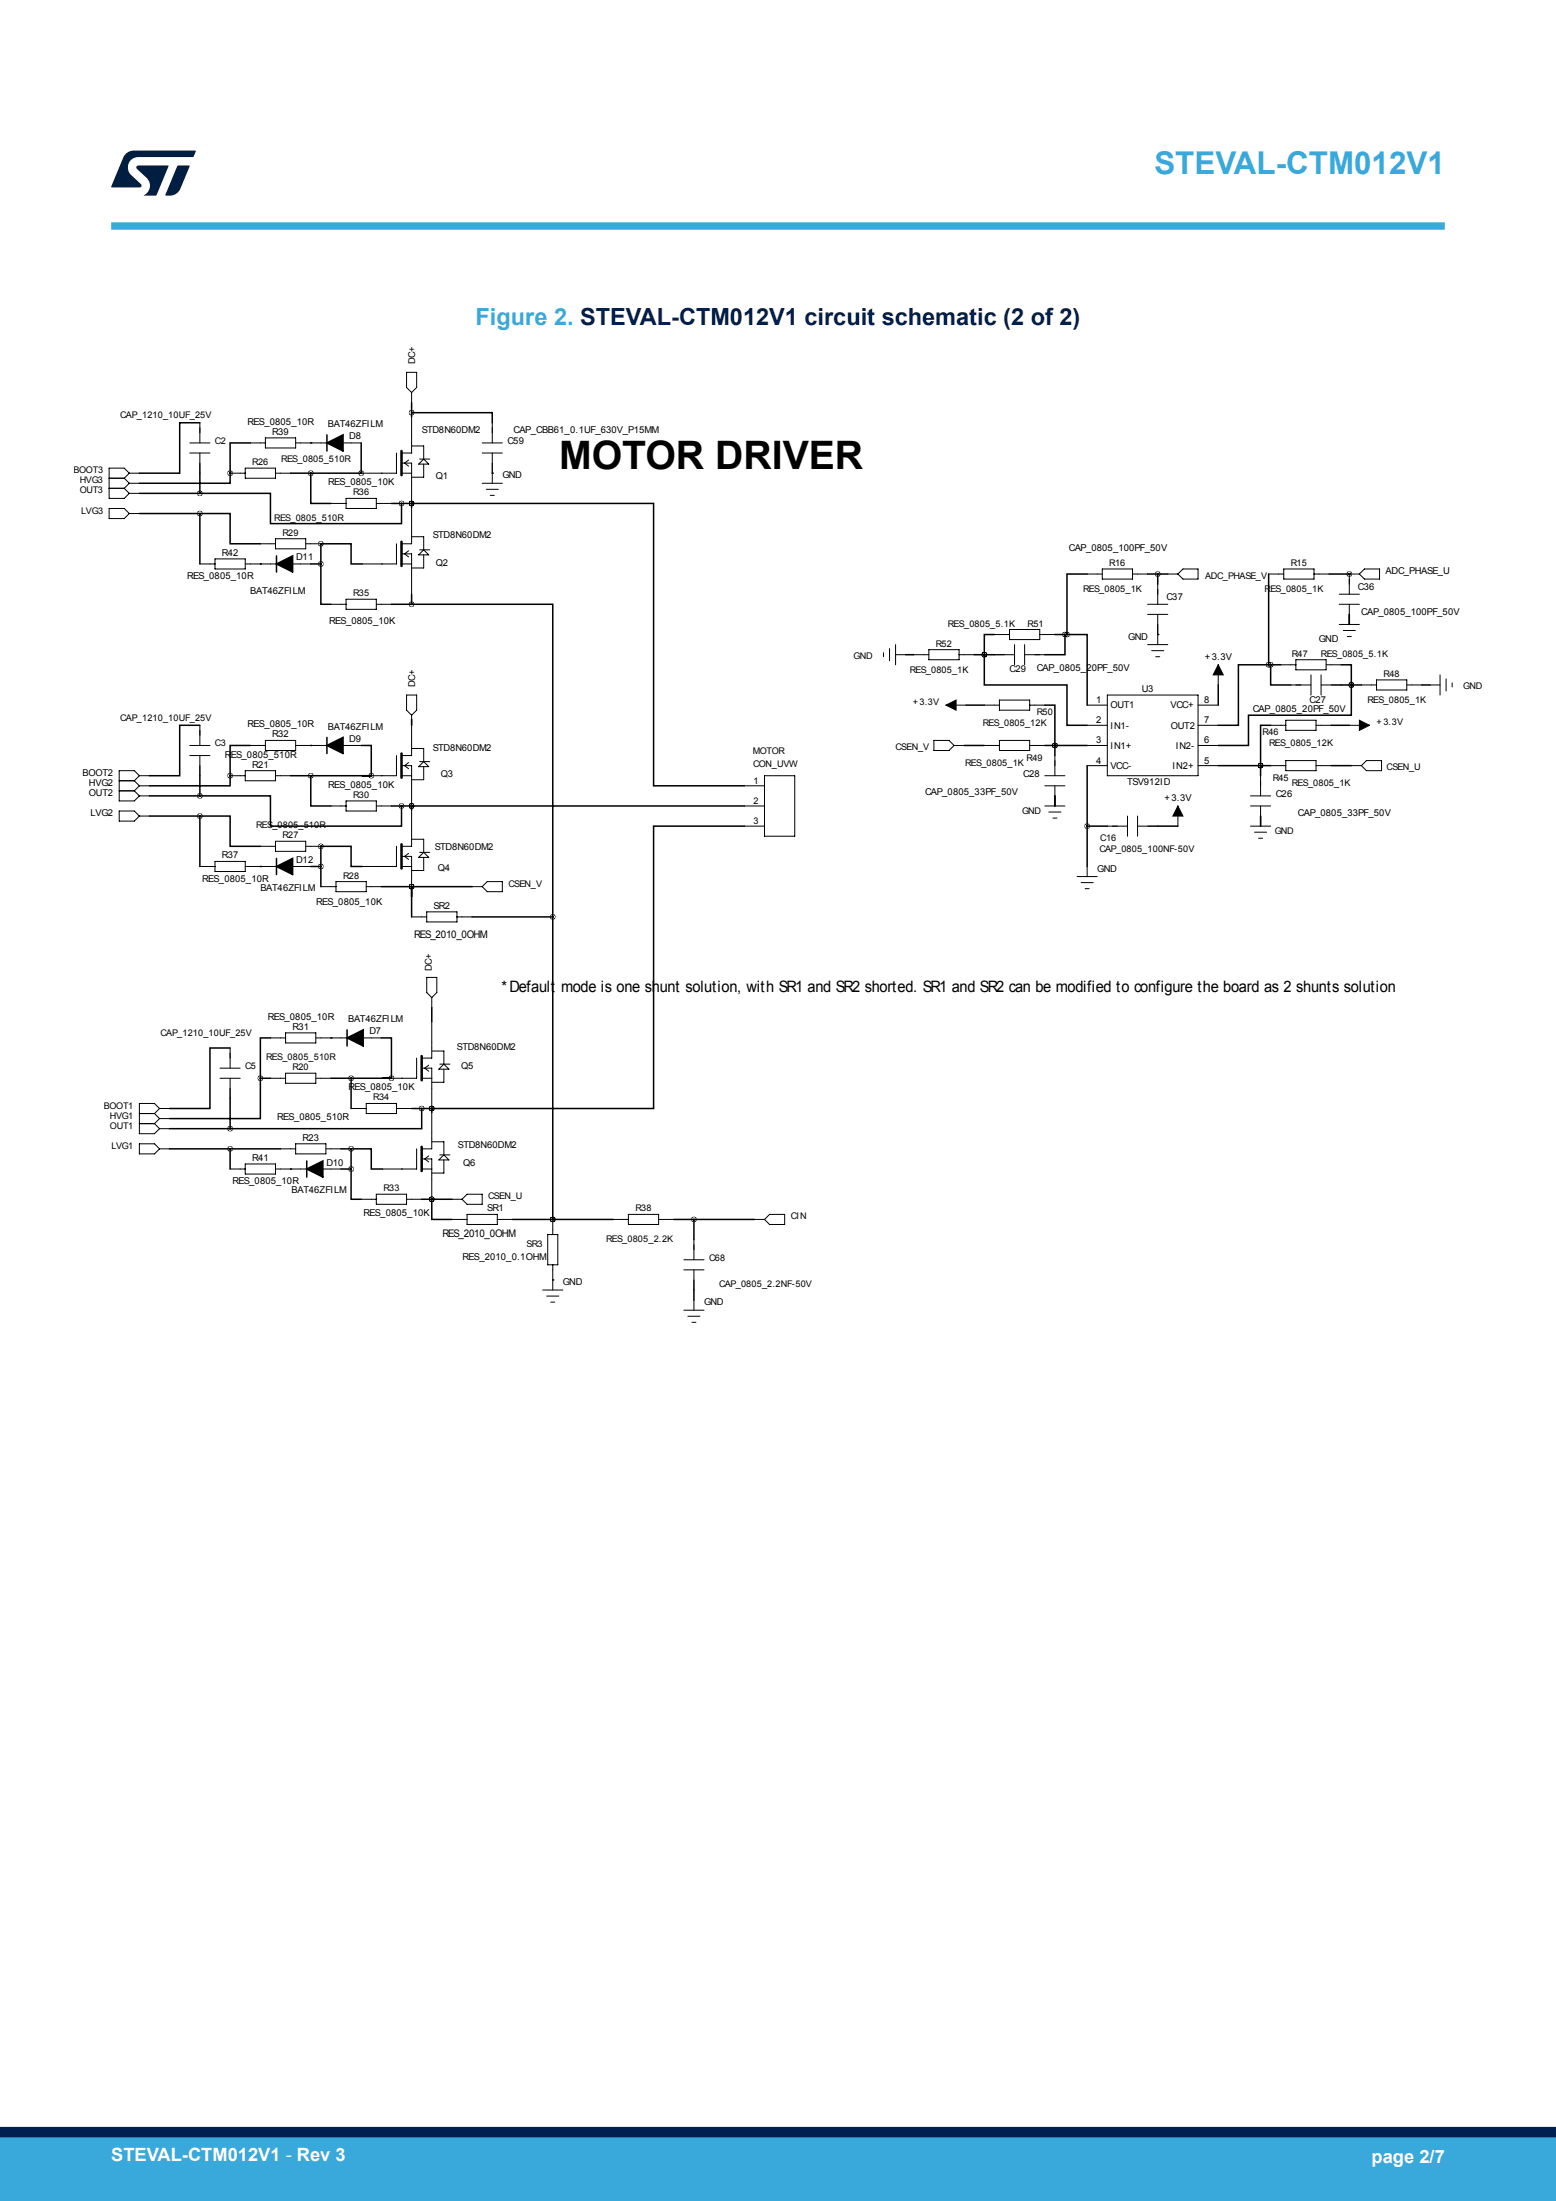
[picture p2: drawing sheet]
<svg xmlns="http://www.w3.org/2000/svg" width="210mm" height="297mm" viewBox="0 0 210 297" stroke-linecap="round" stroke-linejoin="round" font-family="sans-serif">
<path d="M54.2 60.9v3.2M54.2 73.1v3.3M54.2 101.7v3.2M54.2 113.9v3.3M56.9 142.5v3.3M56.9 154.8v3.2" fill="none" stroke="#000" stroke-width=".34"/>
<g fill="none" stroke="#000" stroke-width=".14">
<path d="M27 57v2.8M33.8 59.8h2M35.8 59.1h4.1v1.3h-4.1zM39.9 59.8h4.2M46.3 59.8h2.4M55.6 56.2v4.9h-1.4M66.4 57v2.8M27 61.1v2.8M27 76.1h2M29 75.4h4.1v1.4h-4.1zM31.1 63.9h2M33.1 63.2h4.1v1.3h-4.1z"/>
<path d="M33.1 76.1h4.2M35.1 73.4h2.1M37.2 72.7h4.1v1.4h-4.1zM37.2 63.9h2M39.5 76.1h2.4M41.3 73.4h2M44.7 67.9h2M46.7 67.3h4.1v1.3h-4.1zM50.8 67.9h2M53.5 61.1v2.8h-4.6M53.5 73.4v2.7h-4.6M54.2 62.5h1.4v5.4"/>
<path d="M54.2 74.7h1.4v5.5M54.2 63.9h1.4M54.2 76.1h1.4M55.1 62.1l-.5 .4 .5 .4M55.1 74.3l-.5 .4 .5 .4M55.6 60.2h1.6v1.7M55.6 72.4h1.6v1.8M55.6 68.5v4.9h-1.4M56.5 62.6l.7-.7 .7 .7zM56.5 74.9l.7-.7 .7 .7zM56.6 61.9h1.4M56.6 74.2h1.4"/>
<path d="M57.2 62.6v1.8h-1.6M57.2 74.9v1.7h-1.6M66.4 61.1v2.8M146.7 77.5h2.1M148.8 76.8h4v1.3h-4zM152.8 77.5h2.1M156.2 78.8v2.7M171.2 77.5h2.1M173.3 76.8h4v1.3h-4zM177.3 77.5h2.1M182.1 77.5v2.7M27 97.9v2.7"/>
<path d="M35.8 99.9h4.1v1.4h-4.1zM44.7 81.5h2M46.7 80.9h4.1v1.3h-4.1zM50.8 81.5h2M55.6 97.1v4.9h-1.4M123.3 88.3h2.1M125.4 87.7h4v1.3h-4zM129.4 88.3h2.1M132.8 95.1h2.1M134.2 85.6h2M134.2 88.3h2.7M134.9 99.9h4.1v1.4h-4.1z"/>
<path d="M134.9 94.5h4.1v1.3h-4.1zM136.2 84.9h4.1v1.4h-4.1zM138.3 88.3h2.7M139 95.1h2M140.3 85.6h2.1M146.7 97.9h2.7M146.7 95.1h2.7M149.4 93.8h12.3v10.9h-12.3zM156.2 82.9v2.7M161.7 97.9h2.7M161.7 95.1h2.7M171.5 97.9h2"/>
<path d="M172.9 89.7h2M173.5 97.2h4.1v1.4h-4.1zM174.2 92.4h2.7M174.9 89h4.1v1.4h-4.1zM177.6 97.9h2.1M178.3 92.4h2.7M179 89.7h2M182.1 81.5v2.8M183.7 92.4h2.1M185.8 91.7h4.1v1.4h-4.1zM189.9 92.4h2M27 102v2.7"/>
<path d="M27 116.9h2M29 116.2h4.1v1.4h-4.1zM31.1 104.7h2M33.1 104h4.1v1.4h-4.1zM33.1 116.9h4.2M33.8 100.6h2M35.1 114.2h2.1M37.2 113.5h4.1v1.4h-4.1zM37.2 104.7h2M39.5 116.9h2.4M39.9 100.6h4.2M41.3 114.2h2"/>
<path d="M43.3 119.6h2M44.7 108.8h2M45.3 119h4.1v1.3h-4.1zM46.3 100.6h2.4M46.7 108.1h4.1v1.3h-4.1zM49.4 119.6h2.1M50.8 108.8h2M53.5 102v2.7h-4.6M53.5 114.2v2.7h-4.6M54.2 103.3h1.4v5.5M54.2 115.6h1.4v5.4M54.2 104.7h1.4"/>
<path d="M54.2 116.9h1.4M55.1 102.9l-.5 .4 .5 .4M55.1 115.2l-.5 .4 .5 .4M55.6 101h1.6v1.8M55.6 113.2h1.6v1.8M55.6 109.3v4.9h-1.4M56.5 103.5l.7-.7 .7 .7zM56.5 115.7l.7-.7 .7 .7zM56.6 102.8h1.4M56.6 115h1.4M57.2 103.5v1.7h-1.6M57.2 115.7v1.8h-1.6"/>
<path d="M100.5 106h2.7M100.5 108.8h2.7M100.5 111.5h2.7M103.2 104.7h4.1v8.1h-4.1zM132.8 100.6h2.1M139 100.6h2M142.4 102v2.7M142.4 106v2.8M146.7 103.3h2.7M146.7 100.6h2.7M149.4 111.5h2.8M153.5 111.5h2.7"/>
<path d="M161.7 103.3h2.7M161.7 100.6h2.7M170.1 104.7v2.7M170.1 108.8v2.7M171.5 103.3h2M173.5 102.6h4.1v1.4h-4.1zM177.6 103.3h2.1M38.5 139.4h4.1v1.3h-4.1zM55.6 123.7h2M57.6 123h4.1v1.4h-4.1zM58.3 137.9v4.9h-1.4M61.7 123.7h2"/>
<path d="M31.1 141.4v2.7M31.1 145.5v2.7M31.1 157.7h2M33.1 157.1h4.1v1.3h-4.1zM36.5 145.5h2M36.5 140.1h2M37.2 157.7h4.2M37.9 155h2M38.5 144.8h4.1v1.4h-4.1zM39.9 154.3h4.1v1.4h-4.1zM42.6 145.5h2.1M42.6 140.1h4.2"/>
<path d="M43.6 157.7h2.4M44 155h2M47.4 149.6h2M49 140.1h2.5M49.4 148.9h4.1v1.4h-4.1zM53.5 149.6h2.1M56.2 142.8v2.7h-4.6M56.2 155v2.7h-4.6M56.9 144.1h1.4v5.5M56.9 156.4h1.4v5.4M56.9 145.5h1.4M56.9 157.7h1.4"/>
<path d="M57.9 143.7l-.6 .4 .6 .4M57.9 156l-.6 .4 .6 .4M58.3 141.8h1.6v1.8M58.3 154.1h1.6v1.7M58.3 150.1v4.9h-1.4M59.2 144.3l.7-.7 .7 .7zM59.2 156.5l.7-.7 .7 .7zM59.4 143.6h1.3M59.4 155.8h1.3M59.9 144.3v1.7h-1.6M59.9 156.5v1.8h-1.6M48.7 161.8h2.1"/>
<path d="M50.8 161.1h4.1v1.4h-4.1zM54.9 161.8h2M61 164.5h2M63 163.9h4.1v1.3h-4.1zM67.1 164.5h2.1M73.9 166.6h1.4v4.1h-1.4zM74.6 164.5v2.1M74.6 170.7v2M82.8 164.5h2M84.8 163.9h4.1v1.3h-4.1zM88.9 164.5h2M93.7 167.3v2.7"/>
<path d="M93.7 171.4v2.7"/>
</g>
<g fill="none" stroke="#000" stroke-width=".13">
<path d="M25.6 59.8h2.7M54.9 50.2h1.3v2.1l-.6 .7-.7-.7zM55.6 53v1.3M65.1 59.8h2.7M14.7 64.5h2.1M14.7 68.6h2.1l.6 .7-.6 .7h-2.1zM14.7 65.9h2.1M16.8 64.5l.6 .7M16.8 65.9l.6 .7M17.4 65.2h1.4M17.4 63.9h1.4M17.4 63.9l-.6 .6"/>
<path d="M17.4 65.2l-.6 .7M17.4 66.6h1.4M17.4 69.3h1.4M17.4 63.9l-.6-.7h-2.1v4.1h2.1l.6-.7M25.6 61.1h2.7M65.1 61.1h2.7M65.1 65.2h2.7M65.6 66h1.7M66.2 66.8h.5M66.4 63.9v1.3M157.6 77.5h1.4M159.7 76.8h2v1.3h-2l-.7-.6z"/>
<path d="M182.1 77.5h1.4M184.1 76.8h2.1v1.3h-2.1l-.6-.6zM54.9 93.8h1.3v2l-.6 .7-.7-.7zM55.6 96.5v1.4M119.2 88.1v.5M120.1 87.5v1.7M120.9 87v2.7M120.9 88.3h1.3M126 99.9h2.1l.7 .7-.7 .7h-2.1zM127.7 95.1l1.3-.6v1.3zM127.7 95.1h2.7M136.9 87v2.7"/>
<path d="M138.3 87v2.7M154.9 81.5h2.7M154.9 82.9h2.7M154.9 87h2.7M155.4 87.8h1.7M156 88.6h.5M156.2 85.6v1.4M164.4 89.7l.7 1.4h-1.4zM164.4 89.7v2.7M176.9 91.1v2.7M178.3 91.1v2.7M180.7 80.2h2.8"/>
<path d="M180.7 81.5h2.8M180.7 84.3h2.8M181.3 85.1h1.6M181.8 85.9h.6M182.1 97.9h2.7M182.1 82.9v1.4M183.5 97.2l1.3 .7-1.3 .7zM193 92.4h1.4M194.4 91.1v2.7M195.2 91.6v1.6M196 92.2v.5M16.1 105.4h2"/>
<path d="M16.1 109.4h2l.7 .7-.7 .7h-2zM16.1 106.7h2M18.1 105.4l.7 .6M18.1 106.7l.7 .7M18.8 107.4h1.4M18.8 104.7h1.4M18.8 106h1.4M18.8 104.7l-.7 .7M18.8 104.7l-.7-.7h-2v4.1h2l.7-.7M18.8 106l-.7 .7M18.8 110.1h1.4M25.6 100.6h2.7"/>
<path d="M25.6 102h2.7M63.7 119.6h1.4M65.8 119h2v1.3h-2l-.7-.7zM128.8 100.6h1.3M141 108.8h2.7M141 104.7h2.7M141 106h2.7M141.6 109.6h1.6M142.1 110.4h.5M142.4 107.4v1.4M145.4 118.3h2.7M145.9 119.1h1.6"/>
<path d="M146.5 119.9h.5M146.7 116.9v1.4M152.2 110.1v2.7M153.5 110.1v2.7M159 108.8l.7 1.3h-1.4zM159 108.8v2.7M168.8 107.4h2.7M168.8 108.8h2.7M168.8 111.5h2.7M169.3 112.3h1.6M169.9 113.1h.5M170.1 110.1v1.4"/>
<path d="M182.4 103.3h1.3M184.4 102.6h2.1v1.4h-2.1l-.7-.7zM57.6 131.9h1.4v2l-.7 .7-.7-.7zM58.3 134.6v1.4M18.8 150.3h2.1M18.8 154.3h2.1l.6 .7-.6 .7h-2.1zM18.8 151.6h2.1M20.9 150.3l.6 .6M20.9 151.6l.6 .7M21.5 149.6h1.4M21.5 149.6l-.6 .7M21.5 149.6l-.6-.7h-2.1v4.1h2.1l.6-.7"/>
<path d="M21.5 150.9h1.4M21.5 150.9l-.6 .7M21.5 152.3h1.4M21.5 155h1.4M29.7 144.1h2.7M29.7 145.5h2.7M61 161.8h1.4M63 161.1h2.1v1.4h-2.1l-.6-.7zM73.2 174.1h2.8M73.8 174.9h1.6M74.3 175.7h.6M74.6 172.7v1.4"/>
<path d="M92.3 170h2.7M92.3 171.4h2.7M92.3 176.8h2.7M92.8 177.6h1.7M93.4 178.4h.5M93.7 175.4v1.4M101.8 164.5h1.4M103.9 163.9h2v1.3h-2l-.7-.7z"/>
</g>
<g fill="#000">
<path d="M37.3 76.1l2.2-1.1v2.2zM44.1 59.8l2.2-1.1v2.2zM127.7 95.1l1.3-.6v1.3zM164.4 89.7l.7 1.4h-1.4zM183.5 97.2l1.3 .7-1.3 .7zM37.3 116.9l2.2-1.1v2.2zM44.1 100.6l2.2-1.1v2.2zM159 108.8l.7 1.3h-1.4zM41.4 157.7l2.2-1v2.1zM46.8 140.1l2.2-1.1v2.1z"/>
<path d="M58.2 149.6a.05 .05 0 0 0 .1 0 .05 .05 0 0 0-.1 0zM55.5 67.9a.05 .05 0 0 0 .1 0 .05 .05 0 0 0-.1 0zM41.9 63.9a.05 .05 0 0 0 .1 0 .05 .05 0 0 0-.1 0zM31 152.3a.05 .05 0 0 0 .1 0 .05 .05 0 0 0-.1 0zM52.8 145.5a.05 .05 0 0 0 .1 0 .05 .05 0 0 0-.1 0zM35.1 145.5a.05 .05 0 0 0 .1 0 .05 .05 0 0 0-.1 0zM31 155a.05 .05 0 0 0 .1 0 .05 .05 0 0 0-.1 0zM31 63.9a.05 .05 0 0 0 .1 0 .05 .05 0 0 0-.1 0zM26.9 69.3a.05 .05 0 0 0 .1 0 .05 .05 0 0 0-.1 0zM26.9 66.6a.05 .05 0 0 0 .1 0 .05 .05 0 0 0-.1 0zM55.5 108.8a.05 .05 0 0 0 .1 0 .05 .05 0 0 0-.1 0zM41.9 104.7a.05 .05 0 0 0 .1 0 .05 .05 0 0 0-.1 0zM31 104.7a.05 .05 0 0 0 .1 0 .05 .05 0 0 0-.1 0zM26.9 110.1a.05 .05 0 0 0 .1 0 .05 .05 0 0 0-.1 0zM55.5 119.6a.05 .05 0 0 0 .1 0 .05 .05 0 0 0-.1 0zM26.9 107.4a.05 .05 0 0 0 .1 0 .05 .05 0 0 0-.1 0zM93.6 164.5a.05 .05 0 0 0 .1 0 .05 .05 0 0 0-.1 0zM55.5 119.6a.05 .05 0 0 0 .1 0 .05 .05 0 0 0-.1 0zM55.5 108.8a.05 .05 0 0 0 .1 0 .05 .05 0 0 0-.1 0zM55.5 67.9a.05 .05 0 0 0 .1 0 .05 .05 0 0 0-.1 0zM170.1 103.3a.05 .05 0 0 0 .1 0 .05 .05 0 0 0-.1 0zM170.1 103.3a.05 .05 0 0 0 .1 0 .05 .05 0 0 0-.1 0zM142.3 100.6a.05 .05 0 0 0 .1 0 .05 .05 0 0 0-.1 0zM142.3 100.6a.05 .05 0 0 0 .1 0 .05 .05 0 0 0-.1 0zM132.8 88.3a.05 .05 0 0 0 .1 0 .05 .05 0 0 0-.1 0zM132.8 88.3a.05 .05 0 0 0 .1 0 .05 .05 0 0 0-.1 0zM143.7 85.6a.05 .05 0 0 0 .1 0 .05 .05 0 0 0-.1 0zM156.2 77.5a.05 .05 0 0 0 .1 0 .05 .05 0 0 0-.1 0zM55.5 81.5a.05 .05 0 0 0 .1 0 .05 .05 0 0 0-.1 0zM48.7 63.9a.05 .05 0 0 0 .1 0 .05 .05 0 0 0-.1 0zM55.5 55.7a.05 .05 0 0 0 .1 0 .05 .05 0 0 0-.1 0zM58.2 149.6a.05 .05 0 0 0 .1 0 .05 .05 0 0 0-.1 0zM58.2 161.8a.05 .05 0 0 0 .1 0 .05 .05 0 0 0-.1 0zM58.2 161.8a.05 .05 0 0 0 .1 0 .05 .05 0 0 0-.1 0z"/>
</g>
<g fill="none" stroke="#000" stroke-width=".2">
<path d="M27 57h-2.7v6.9h-5.5M33.8 59.8h-2.7v4.1M41.9 59.8h.1M44.1 59.8l2.2-1.1v2.2zM44.1 58.7v2.2M48.7 59.8v4.1M55.6 54.3v1.9M55.6 55.7h10.8v1.3M18.8 66.6h8.2M18.8 69.3h8.2M27 69.3h4.1v4.1h4M27 66.6h9.5v4.1h17.7v-2.8"/>
<path d="M27 69.3v6.8M27 63.9v2.7M31.1 63.9h.1M31.1 63.9v1.3h-12.3M35.1 76.1h.1M37.3 76.1l2.2-1.1v2.2zM37.3 75v2.2M39.2 63.9h9.7M41.9 63.9v4h2.8M41.9 76.1h1.4M43.3 73.4h4.1v2.7h1.5M43.3 76.1v5.4h1.4"/>
<path d="M43.3 73.4h.1M43.3 73.4v2.7M52.8 67.9h2.8M55.6 67.9h.1M55.6 67.9h32.6v38.1h12.3M55.6 67.9v.6M66.4 63.9h.1M146.7 77.5h-2.7v8.1M154.9 77.5h2.7M156.2 77.5v1.3M171.2 77.5v12.2M179.4 77.5h2.7"/>
<path d="M182.1 77.5h.1M27 97.9h-2.7v6.8h-4.1M44.1 99.5v2.2M52.8 81.5h2.8M55.6 97.1v.8M55.6 80.2v1.3M55.6 81.5h19v42.2M122.2 88.3h1.1M130.4 95.1h2.4M131.5 88.3h2.7M132.8 88.3h.1M132.8 88.3v4.1h11.2v5.5h2.7"/>
<path d="M134.2 85.6h-1.4v2.7M141 95.1h1.4v5.5M142.4 85.6h1.6M143.7 85.6v2.7h-2.7M144 85.6h2.7v9.5M156.2 85.6h.1M164.4 92.4v2.7M171.2 89.7h-4.1v8.2h-2.7M171.2 89.7h1.7M171.5 97.9h-1.4v5.4M171.5 89.7v2.7h2.7M179.7 97.9h2.4"/>
<path d="M181 89.7h1.4v2.7M181 92.4h2.7M182.1 82.9v1.4M182.4 92.4h.1M182.4 92.4v4.1h-13.9v4.1h-4.1M191.9 92.4h1.1M20.2 107.4h6.8M20.2 110.1h6.8M27 104.7v2.7M27 110.1h4.1v4.1h4M27 107.4h9.5v4.1h17.7v-2.7M27 110.1v6.8"/>
<path d="M31.1 104.7h.1M31.1 104.7v1.3h-10.9M33.8 100.6h-2.7v4.1M35.1 116.9h.1M37.3 116.9l2.2-1.1v2.2zM37.3 115.8v2.2M41.9 116.9h1.4M41.9 104.7v4.1h2.8M41.9 100.6h.1M43.3 114.2h4.1v2.7h1.5M43.3 114.2h.1M43.3 114.2v5.4"/>
<path d="M44.1 100.6l2.2-1.1v2.2zM48.7 100.6h1.4v4.1h-10.9M55.6 108.8v.5M55.6 108.8h.1M55.6 119.6h.1M55.6 119.6v4.1M63.7 119.6h-12.2M100.5 111.5h-12.3v38.1h-29.9M100.5 108.8h-47.7M130.1 100.6h2.7M141 100.6h5.7M142.4 100.6h.1"/>
<path d="M142.4 100.6v1.4M142.4 107.4v1.4M146.7 103.3v13.6M146.7 111.5h2.7M156.2 111.5h2.8M164.4 103.3h7.1M170.1 103.3h.1M170.1 103.3v1.4M170.1 110.1v1.4M179.7 103.3h2.7M46.8 139v2.1M58.3 136v1.9"/>
<path d="M63.7 123.7h10.9M74.6 123.7v40.8M22.9 155h15M22.9 152.3h8.2M31.1 141.4h-2.8v8.2h-5.4M31.1 148.2v4.1M31.1 155v2.7M35.1 145.5h1.4M35.1 145.5v5.4h-12.2M36.5 140.1h-1.4v5.4M39.2 157.7h.1M41.4 156.7v2.1"/>
<path d="M41.4 157.7l2.2-1v2.1zM44.7 140.1h.1M46 155h1.4M46 157.7h1.4M46.8 140.1l2.2-1.1v2.1zM47.4 157.7v4.1h1.3M47.4 155h2.7v2.7h1.5M47.4 145.5v4.1M47.4 155v2.7M51.5 140.1h1.3v5.4h-8.1M55.6 149.6h2.7M56.9 149.6v2.7h-25.8"/>
<path d="M58.3 149.6h.1M58.3 149.6v.5M56.9 161.8h4.1M58.3 161.8h.1M58.3 161.8v2.7h2.7M69.2 164.5h13.6M74.6 172.7h.1M74.6 164.5h.1M90.9 164.5h10.9M93.7 164.5v2.8M93.7 174.1v1.3"/>
</g>
<g fill="none" stroke="#000" stroke-width=".68">
<circle cx="55.6" cy="55.7" r=".02"/>
<circle cx="27" cy="69.3" r=".02"/>
<circle cx="27" cy="66.6" r=".02"/>
<circle cx="31.1" cy="63.9" r=".02"/>
<circle cx="41.9" cy="63.9" r=".02"/>
<circle cx="43.3" cy="73.4" r=".02"/>
<circle cx="43.3" cy="76.1" r=".02"/>
<circle cx="48.7" cy="63.9" r=".02"/>
<circle cx="54.2" cy="67.9" r=".02"/>
<circle cx="55.6" cy="67.9" r=".02"/>
<circle cx="156.2" cy="77.5" r=".02"/>
<circle cx="182.1" cy="77.5" r=".02"/>
<circle cx="55.6" cy="81.5" r=".02"/>
<circle cx="132.8" cy="88.3" r=".02"/>
<circle cx="143.7" cy="85.6" r=".02"/>
<circle cx="144" cy="85.6" r=".02"/>
<circle cx="171.2" cy="89.7" r=".02"/>
<circle cx="171.5" cy="89.7" r=".02"/>
<circle cx="182.4" cy="92.4" r=".02"/>
<circle cx="27" cy="107.4" r=".02"/>
<circle cx="27" cy="110.1" r=".02"/>
<circle cx="31.1" cy="104.7" r=".02"/>
<circle cx="41.9" cy="104.7" r=".02"/>
<circle cx="43.3" cy="114.2" r=".02"/>
<circle cx="43.3" cy="116.9" r=".02"/>
<circle cx="50.1" cy="104.7" r=".02"/>
<circle cx="54.2" cy="108.8" r=".02"/>
<circle cx="55.6" cy="119.6" r=".02"/>
<circle cx="55.6" cy="108.8" r=".02"/>
<circle cx="142.4" cy="100.6" r=".02"/>
<circle cx="146.7" cy="111.5" r=".02"/>
<circle cx="170.1" cy="103.3" r=".02"/>
<circle cx="74.6" cy="123.7" r=".02"/>
<circle cx="31.1" cy="152.3" r=".02"/>
<circle cx="31.1" cy="155" r=".02"/>
<circle cx="35.1" cy="145.5" r=".02"/>
<circle cx="47.4" cy="155" r=".02"/>
<circle cx="47.4" cy="145.5" r=".02"/>
<circle cx="47.4" cy="157.7" r=".02"/>
<circle cx="52.8" cy="145.5" r=".02"/>
<circle cx="56.9" cy="149.6" r=".02"/>
<circle cx="58.3" cy="149.6" r=".02"/>
<circle cx="58.3" cy="161.8" r=".02"/>
<circle cx="74.6" cy="164.5" r=".02"/>
<circle cx="93.7" cy="164.5" r=".02"/>
</g>
<path d="M15 30.5h180" fill="none" stroke="#39a9dc" stroke-width="1"/>
<g fill="#001e41">
<path d="M17.1 20.7l.6-.3 .3-.1h8.3l.1 .1-.3 .8h-7.4a1.4 1.4 0 0 0-1.3 .8 1.4 1.4 0 0 0 .2 1.5l1.4 1.3 .1 .2-.1 .2-.2 .1h-3.8l1.6-4.1z"/>
<path d="M24 22.4l1.5-.1 .1 .1-1.3 3.1a1.54 1.54 0 0 1-1.4 .9h-.5l-.1-.1z"/>
<path d="M18.5 22.4l.2-.1h4v.1l-1.6 4h-1.7a1.48 1.48 0 0 0 .4-2.4l-1.3-1.2-.1-.2z"/>
</g>
<g fill="#39a9dc">
<path d="M0 288.4h210v8.6h-210z" fill-rule="evenodd"/>
<path d="M-.1 288.4h210.2v4.4h-210.2z" fill-rule="evenodd"/>
</g>
<path d="M0 287.7h210" fill="none" stroke="#002052" stroke-width="1.4"/>
<text font-size="5.3" x="75.5" y="63.3">MOTOR DRIVER</text>
<text font-size="4.2" fill="#39a9dc" x="155.8" y="23.5">STEVAL-CTM012V1</text>
<text font-size="3.2" fill="#39a9dc" x="64.2" y="43.8">Figure 2. STEVAL-CTM012V1 circuit schematic (2 of 2)</text>
<g font-size="2.5" fill="#fff">
<text x="15" y="291.6">STEVAL-CTM012V1 - Rev 3</text>
<text x="185.1" y="291.9">page 2/7</text>
</g>
<text font-size="2.1" x="67.7" y="133.9">*Default mode is one shunt solution, with SR1 and SR2 shorted. SR1 and SR2 can be modified to configure the board as 2 shunts solution</text>
<g font-size="1.4">
<text x="55.9" y="126.6">RES_2010_0OHM</text>
<text x="59.7" y="166.9">RES_2010_0OHM</text>
</g>
<g font-size="1.3">
<text x="56" y="49.2" transform="rotate(-90 56 49.2)">DC+</text>
<text x="33.4" y="57.3">RES_0805_10R</text>
<text x="36.7" y="58.7">R39</text>
<text x="44.3" y="57.7">BAT46ZFILM</text>
<text x="47.1" y="59.3">D8</text>
<text x="56.9" y="58.4">STD8N60DM2</text>
<text x="68.5" y="59.9">C59</text>
<text x="69.3" y="58.5">CAP_CBB61_0.1UF_630V_P15MM</text>
<text x="44.3" y="65.5">RES_0805_10K</text>
<text x="58.8" y="64.7">Q1</text>
<text x="67.8" y="64.5">GND</text>
<text x="29.9" y="75">R42</text>
<text x="40" y="75.6">D11</text>
<text x="58.4" y="72.6">STD8N60DM2</text>
<text x="58.8" y="76.4">Q2</text>
<text x="144.2" y="74.4">CAP_0805_100PF_50V</text>
<text x="187" y="77.5">ADC_PHASE_U</text>
<text x="25.3" y="78.1">RES_0805_10R</text>
<text x="33.8" y="80.1">BAT46ZFILM</text>
<text x="157.4" y="81">C37</text>
<text x="183.3" y="79.6">C36</text>
<text x="183.7" y="83">CAP_0805_100PF_50V</text>
<text x="44.4" y="84.3">RES_0805_10K</text>
<text x="152.3" y="86.3">GND</text>
<text x="162.6" y="89">+3.3V</text>
<text x="178" y="86.6">GND</text>
<text x="56" y="92.7" transform="rotate(-90 56 92.7)">DC+</text>
<text x="136.2" y="90.7">C29</text>
<text x="139.9" y="90.5">CAP_0805_20PF_50V</text>
<text x="147.9" y="94.9">1</text>
<text x="149.9" y="95.6">OUT1</text>
<text x="154.1" y="93.4">U3</text>
<text x="158" y="95.6">VCC+</text>
<text x="162.5" y="94.9">8</text>
<text x="176.7" y="94.8">C27</text>
<text x="33.4" y="98.1">RES_0805_10R</text>
<text x="36.7" y="99.5">R32</text>
<text x="44.3" y="98.5">BAT46ZFILM</text>
<text x="47.1" y="100.1">D9</text>
<text x="58.4" y="101.3">STD8N60DM2</text>
<text x="147.9" y="97.6">2</text>
<text x="147.9" y="100.3">3</text>
<text x="149.9" y="98.3">IN1-</text>
<text x="149.9" y="101">IN1+</text>
<text x="158" y="98.3">OUT2</text>
<text x="158.7" y="101">IN2-</text>
<text x="162.5" y="100.3">6</text>
<text x="162.5" y="97.6">7</text>
<text x="169.1" y="96.1">CAP_0805_20PF_50V</text>
<text x="11.1" y="104.7">BOOT2</text>
<text x="12" y="106">HVG2</text>
<text x="12" y="107.4">OUT2</text>
<text x="30.3" y="102.2">RES_0805_510R</text>
<text x="34" y="103.6">R21</text>
<text x="44.3" y="106.3">RES_0805_10K</text>
<text x="59.5" y="104.8">Q3</text>
<text x="124.8" y="107.3">CAP_0805_33PF_50V</text>
<text x="138.1" y="104.8">C28</text>
<text x="147.9" y="103">4</text>
<text x="149.9" y="103.8">VCC-</text>
<text x="152.1" y="106">TSV912ID</text>
<text x="158.2" y="103.8">IN2+</text>
<text x="162.5" y="103">5</text>
<text x="172.2" y="107.5">C26</text>
<text x="12.2" y="110.1">LVG2</text>
<text x="157.2" y="108.1">+3.3V</text>
<text x="175.2" y="110.1">CAP_0805_33PF_50V</text>
<text x="27.3" y="119">RES_0805_10R</text>
<text x="29.9" y="115.8">R37</text>
<text x="40" y="116.5">D12</text>
<text x="58.7" y="114.7">STD8N60DM2</text>
<text x="59.1" y="117.5">Q4</text>
<text x="148.1" y="117.6">GND</text>
<text x="35.1" y="120.3">BAT46ZFILM</text>
<text x="42.7" y="122.1">RES_0805_10K</text>
<text x="58.5" y="122.6">SR2</text>
<text x="58.3" y="131.1" transform="rotate(-90 58.3 131.1)">DC+</text>
<text x="36.1" y="137.6">RES_0805_10R</text>
<text x="47" y="138">BAT46ZFILM</text>
<text x="39.5" y="139">R31</text>
<text x="49.9" y="139.6">D7</text>
<text x="61.7" y="141.7">STD8N60DM2</text>
<text x="47" y="147.1">RES_0805_10K</text>
<text x="62.2" y="144.3">Q5</text>
<text x="37.4" y="151.1">RES_0805_510R</text>
<text x="40.8" y="153.9">R23</text>
<text x="61.8" y="154.9">STD8N60DM2</text>
<text x="31.4" y="159.8">RES_0805_10R</text>
<text x="34" y="156.7">R41</text>
<text x="39.4" y="160.9">BAT46ZFILM</text>
<text x="44.1" y="157.3">D10</text>
<text x="62.5" y="157.3">Q6</text>
<text x="49.1" y="164.1">RES_0805_10K</text>
<text x="65.7" y="163.5">SR1</text>
<text x="62.4" y="170.1">RES_2010_0.1OHM</text>
<text x="76" y="173.4">GND</text>
<text x="95" y="176.1">GND</text>
</g>
<g font-size="1.2">
<text x="16.2" y="56.4">CAP_1210_10UF_25V</text>
<text x="29" y="59.9">C2</text>
<text x="9.9" y="63.9">BOOT3</text>
<text x="10.8" y="65.2">HVG3</text>
<text x="34" y="62.8">R26</text>
<text x="38" y="62.4">RES_0805_510R</text>
<text x="10.8" y="66.6">OUT3</text>
<text x="11" y="69.3">LVG3</text>
<text x="37" y="70.2">RES_0805_510R</text>
<text x="47.7" y="66.8">R36</text>
<text x="38.1" y="72.3">R29</text>
<text x="149.7" y="76.4">R16</text>
<text x="174.2" y="76.4">R15</text>
<text x="47.7" y="80.5">R35</text>
<text x="146.2" y="79.9">RES_0805_1K</text>
<text x="162.6" y="78.1">ADC_PHASE_V</text>
<text x="170.7" y="79.9">RES_0805_1K</text>
<text x="115.2" y="88.9">GND</text>
<text x="126.3" y="87.3">R52</text>
<text x="127.9" y="84.6">RES_0805_5.1K</text>
<text x="138.7" y="84.6">R51</text>
<text x="174.3" y="88.7">R47</text>
<text x="178.3" y="88.7">RES_0805_5.1K</text>
<text x="122.8" y="90.8">RES_0805_1K</text>
<text x="123.2" y="95.1">+3.3V</text>
<text x="184.6" y="94.9">RES_0805_1K</text>
<text x="186.7" y="91.3">R48</text>
<text x="197.5" y="93">GND</text>
<text x="16.2" y="97.2">CAP_1210_10UF_25V</text>
<text x="29" y="100.7">C3</text>
<text x="101.6" y="101.7">MOTOR</text>
<text x="120.9" y="101.1">CSEN_V</text>
<text x="132.6" y="98">RES_0805_12K</text>
<text x="139.9" y="96.5">R50</text>
<text x="170.4" y="99.2">R46</text>
<text x="171.3" y="100.7">RES_0805_12K</text>
<text x="185.8" y="97.9">+3.3V</text>
<text x="47.7" y="107.7">R30</text>
<text x="101.6" y="103.5">CON_UVW</text>
<text x="101.7" y="105.8">1</text>
<text x="130.3" y="103.3">RES_0805_1K</text>
<text x="138.6" y="102.6">R49</text>
<text x="171.8" y="105.4">R45</text>
<text x="174.3" y="106">RES_0805_1K</text>
<text x="187.1" y="103.9">CSEN_U</text>
<text x="34.6" y="111.8">RES_0805_510R</text>
<text x="38.1" y="113.1">R27</text>
<text x="101.7" y="108.5">2</text>
<text x="101.7" y="111.2">3</text>
<text x="137.9" y="109.8">GND</text>
<text x="148.5" y="113.4">C16</text>
<text x="172" y="112.6">GND</text>
<text x="46.3" y="118.6">R28</text>
<text x="68.6" y="119.6">CSEN_V</text>
<text x="148.4" y="115">CAP_0805_100NF-50V</text>
<text x="21.7" y="139.8">CAP_1210_10UF_25V</text>
<text x="35.9" y="143">RES_0805_510R</text>
<text x="14" y="149.6">BOOT1</text>
<text x="33.1" y="144.3">C5</text>
<text x="39.5" y="144.4">R20</text>
<text x="50.4" y="148.5">R34</text>
<text x="14.8" y="150.9">HVG1</text>
<text x="14.8" y="152.3">OUT1</text>
<text x="15.1" y="155">LVG1</text>
<text x="51.7" y="160.7">R33</text>
<text x="65.9" y="161.8">CSEN_U</text>
<text x="81.8" y="167.5">RES_0805_2.2K</text>
<text x="85.8" y="163.5">R38</text>
<text x="106.7" y="164.5">CIN</text>
<text x="71.1" y="168.3">SR3</text>
<text x="95.7" y="170.1">C68</text>
<text x="97.1" y="173.7">CAP_0805_2.2NF-50V</text>
</g>
</svg>
